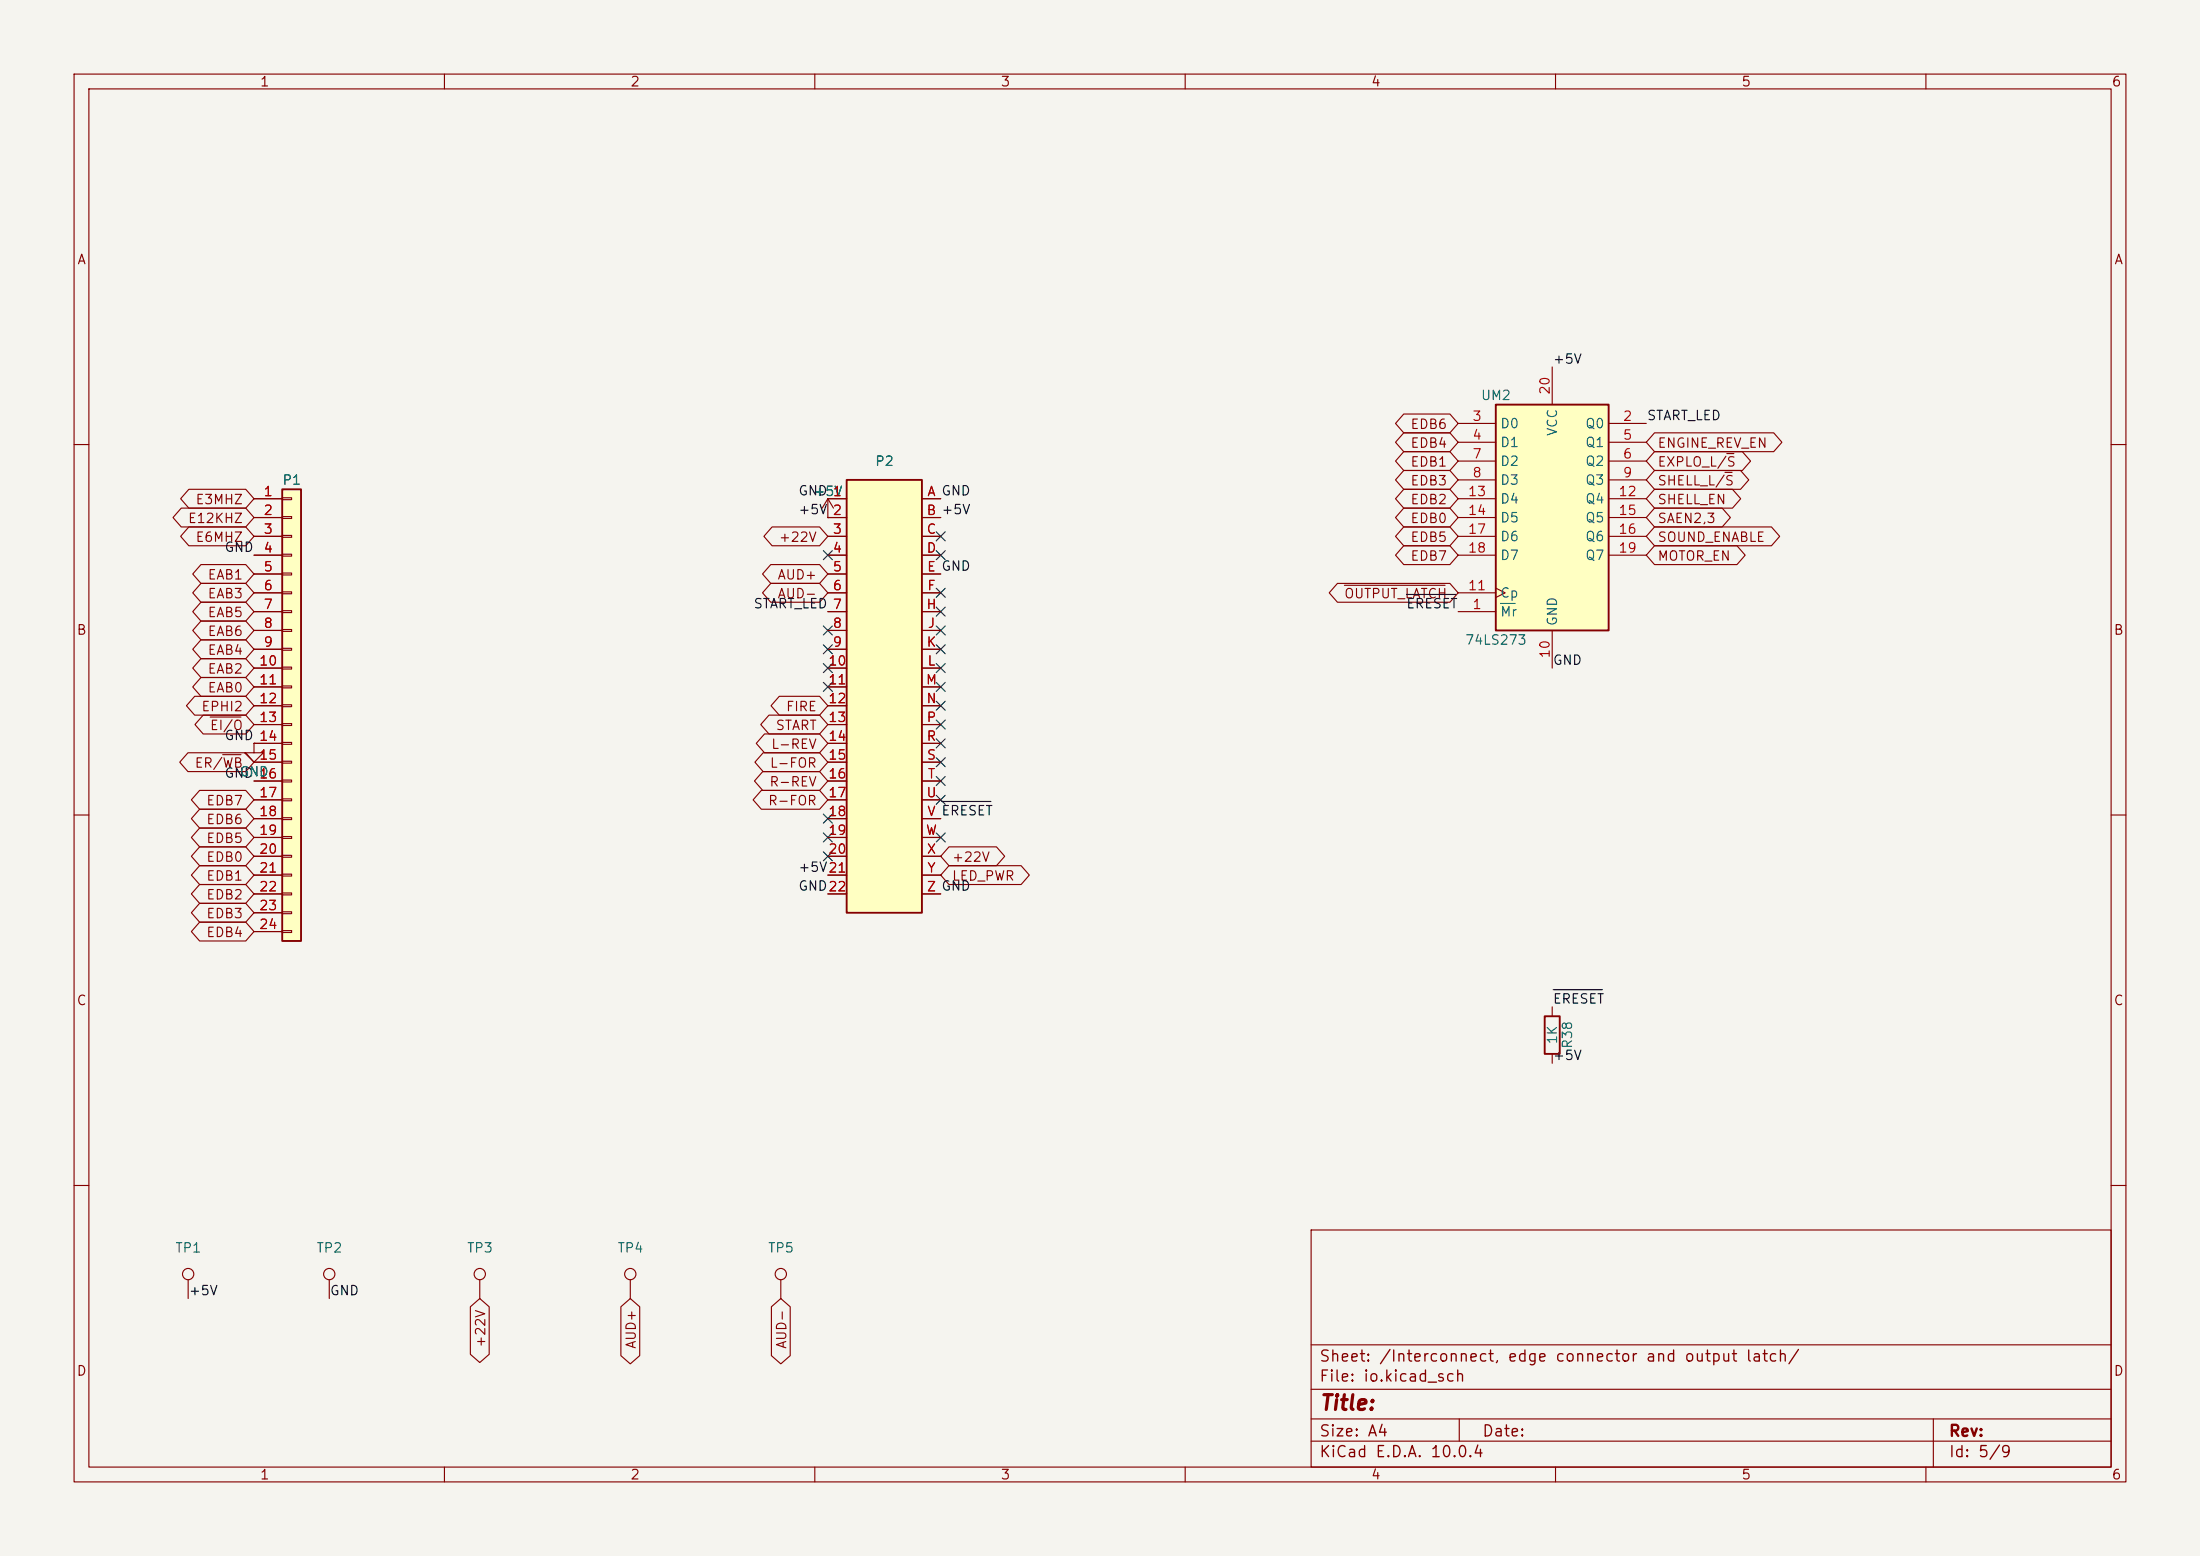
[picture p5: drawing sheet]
<svg xmlns="http://www.w3.org/2000/svg" width="297mm" height="210mm" viewBox="0 0 297 210" stroke-linecap="round" stroke-linejoin="round" font-family="sans-serif">
<path d="M0 0h297v210h-297z" fill="#f5f4ef" stroke="#f5f4ef" stroke-width=".14"/>
<g fill="none" stroke="#840000" stroke-width=".15">
<path d="M10 10h277v190h-277zM12 12h273v186h-273zM60 10v2M110 10v2M160 10v2M210 10v2M260 10v2M10 60h2M285 60h2M10 110h2M285 110h2M10 160h2"/>
<path d="M177 166h108v32h-108zM285 160h2M60 198v2M110 198v2M160 198v2M177 194.5h108M177 191.5h108M177 187.5h108M177 181.5h108M197 191.5v3M210 198v2M260 198v2"/>
<path d="M261 191.5v6.5"/>
</g>
<path d="M38.1 66h2.5v61h-2.5z" fill="#ffffc2"/>
<path d="M38.1 66h2.5v61h-2.5z" fill="none" stroke="#840000" stroke-width=".25"/>
<g fill="none" stroke="#840000" stroke-width=".15">
<path d="M34.3 67.3h3.8M34.3 69.9h3.8M34.3 72.4h3.8M34.3 74.9h3.8M34.3 77.5h3.8M38.1 67.2h1.3v.2h-1.3zM38.1 69.7h1.3v.3h-1.3zM38.1 72.3h1.3v.2h-1.3zM38.1 74.8h1.3v.3h-1.3zM38.1 77.3h1.3v.3h-1.3zM38.1 79.9h1.3v.2h-1.3zM34.3 80h3.8"/>
<path d="M34.3 82.6h3.8M34.3 85.1h3.8M34.3 87.6h3.8M34.3 90.2h3.8M34.3 92.7h3.8M34.3 95.3h3.8M34.3 97.8h3.8M38.1 82.4h1.3v.3h-1.3zM38.1 85h1.3v.2h-1.3zM38.1 87.5h1.3v.3h-1.3zM38.1 90h1.3v.3h-1.3zM38.1 92.6h1.3v.2h-1.3z"/>
<path d="M38.1 95.1h1.3v.3h-1.3zM38.1 97.7h1.3v.2h-1.3zM34.3 100.3h3.8M34.3 102.9h3.8M34.3 105.4h3.8M34.3 108h3.8M34.3 110.5h3.8M34.3 113h3.8M34.3 115.6h3.8M34.3 118.1h3.8M38.1 100.2h1.3v.3h-1.3zM38.1 102.7h1.3v.3h-1.3z"/>
<path d="M38.1 105.3h1.3v.2h-1.3zM38.1 107.8h1.3v.3h-1.3zM38.1 110.4h1.3v.2h-1.3zM38.1 112.9h1.3v.3h-1.3zM38.1 115.4h1.3v.3h-1.3zM38.1 118h1.3v.2h-1.3zM34.3 120.7h3.8M34.3 123.2h3.8M34.3 125.7h3.8M38.1 120.5h1.3v.3h-1.3zM38.1 123.1h1.3v.2h-1.3zM38.1 125.6h1.3v.3h-1.3z"/>
<path d="M25.4 172.7v2.6"/>
<circle cx="25.4" cy="172" r=".76"/>
</g>
<path d="M201.9 54.6h15.3v30.5h-15.3z" fill="#ffffc2"/>
<path d="M201.9 54.6h15.3v30.5h-15.3zM208.5 137.2h2.1v5h-2.1z" fill="none" stroke="#840000" stroke-width=".25"/>
<g fill="none" stroke="#840000" stroke-width=".15">
<path d="M196.8 57.2h5.1M196.8 59.7h5.1M209.5 49.5v5.1M217.2 57.2h5M217.2 59.7h5M111.8 69.9h.1M111.8 67.3l-.8 1.3M111.8 67.3l.7 1.3M111.8 67.3v2.6M196.8 62.2h5.1M196.8 64.8h5.1M196.8 67.3h5.1"/>
<path d="M196.8 69.9h5.1M196.8 72.4h5.1M196.8 74.9h5.1M201.9 79.4l1.3 .6-1.3 .6M217.2 62.2h5M217.2 64.8h5M217.2 67.3h5M217.2 69.9h5M217.2 72.4h5M217.2 74.9h5M196.8 82.6h5.1M196.8 80h5.1"/>
<path d="M209.5 85.1v5.1M34.3 100.3v1.3h1.3l-1.3 1.3-1.3-1.3h1.3M34.3 100.3h.1M209.5 135.9v1.3M209.5 142.2v1.3M44.4 172.7v2.6M64.8 172.7v2.6M85.1 172.7v2.6M105.4 172.7v2.6"/>
<circle cx="44.4" cy="172" r=".76"/>
<circle cx="64.8" cy="172" r=".76"/>
<circle cx="85.1" cy="172" r=".76"/>
<circle cx="105.4" cy="172" r=".76"/>
</g>
<path d="M202.6 81.4h1.9" fill="none" stroke="#006464" stroke-width=".15"/>
<path d="M114.3 64.8h10.2v58.4h-10.2z" fill="#ffffc2"/>
<path d="M114.3 64.8h10.2v58.4h-10.2z" fill="none" stroke="#840000" stroke-width=".25"/>
<g fill="none" stroke="#840000" stroke-width=".15">
<path d="M189.5 58.4h6.2l1.1 1.3-1.1 1.3h-6.2l-1.1-1.3zM189.5 55.9h6.2l1.1 1.3-1.1 1.2h-6.2l-1.1-1.2zM223.4 58.4h16.1l1.1 1.3-1.1 1.3h-16.1l-1.2-1.3zM24.5 68.6h8.7l1.1 1.3-1.1 1.2h-8.7l-1.1-1.2zM25.5 66h7.7l1.1 1.3-1.1 1.3h-7.7l-1.1-1.3zM25.5 71.1h7.7l1.1 1.3-1.1 1.3h-7.7l-1.1-1.3zM27.1 76.2h6.1l1.1 1.3-1.1 1.2h-6.1l-1.1-1.2zM27.1 78.7h6.1l1.1 1.3-1.1 1.3h-6.1l-1.1-1.3zM34.3 67.3h3.8M34.3 69.9h3.8M34.3 72.4h3.8M34.3 74.9h3.8"/>
<path d="M34.3 77.5h3.8M104.1 78.7h6.5l1.2 1.3-1.2 1.3h-6.5l-1.2-1.3zM104.1 76.2h6.5l1.2 1.3-1.2 1.2h-6.5l-1.2-1.2zM104.2 71.1h6.4l1.2 1.3-1.2 1.3h-6.4l-1.1-1.3zM111.8 69.9h.1M111.8 67.3h2.5M111.8 69.9h2.5M111.8 72.4h2.5M111.8 74.9h2.5M111.8 77.5h2.5M124.5 67.3h2.5M124.5 69.9h2.5"/>
<path d="M124.5 72.4h2.5M124.5 74.9h2.5M124.5 77.5h2.5M180.6 78.7h15.1l1.1 1.3-1.1 1.3h-15.1l-1.2-1.3zM181.5 79h13.6M189.5 68.6h6.2l1.1 1.3-1.1 1.2h-6.2l-1.1-1.2zM189.5 73.7h6.2l1.1 1.2-1.1 1.3h-6.2l-1.1-1.3zM189.5 71.1h6.2l1.1 1.3-1.1 1.3h-6.2l-1.1-1.3zM189.5 63.5h6.2l1.1 1.3-1.1 1.2h-6.2l-1.1-1.2zM189.5 66h6.2l1.1 1.3-1.1 1.3h-6.2l-1.1-1.3zM189.5 61h6.2l1.1 1.2-1.1 1.3h-6.2l-1.1-1.3zM223.4 71.1h15.7l1.2 1.3-1.2 1.3h-15.7l-1.2-1.3z"/>
<path d="M223.4 63.5h11.6l1.1 1.3-1.1 1.2h-11.6l-1.2-1.2zM223.4 66h10.5l1.1 1.3-1.1 1.3h-10.5l-1.2-1.3zM223.4 68.6h9.1l1.1 1.3-1.1 1.2h-9.1l-1.2-1.2zM223.4 73.7h11.1l1.1 1.2-1.1 1.3h-11.1l-1.2-1.3zM223.4 61h11.8l1.1 1.2-1.1 1.3h-11.8l-1.2-1.3zM232.9 63.8h.9M233.1 61.2h1M26.3 94h6.9l1.1 1.3-1.1 1.2h-6.9l-1.1-1.2zM27.1 91.4h6.1l1.1 1.3-1.1 1.3h-6.1l-1.1-1.3zM27.1 88.9h6.1l1.1 1.3-1.1 1.2h-6.1l-1.1-1.2zM27.1 86.4h6.1l1.1 1.2-1.1 1.3h-6.1l-1.1-1.3zM27.1 81.3h6.1l1.1 1.3-1.1 1.2h-6.1l-1.1-1.2z"/>
<path d="M27.1 83.8h6.1l1.1 1.3-1.1 1.3h-6.1l-1.1-1.3zM27.4 96.5h5.8l1.1 1.3-1.1 1.3h-5.8l-1.1-1.3zM28.4 96.8h4.1M34.3 80h3.8M34.3 82.6h3.8M34.3 85.1h3.8M34.3 87.6h3.8M34.3 90.2h3.8M34.3 92.7h3.8M34.3 95.3h3.8M34.3 97.8h3.8M103.2 99.1h7.4l1.2 1.2-1.2 1.3h-7.4l-1.1-1.3z"/>
<path d="M103.8 96.5h6.8l1.2 1.3-1.2 1.3h-6.8l-1.1-1.3zM105.2 94h5.4l1.2 1.3-1.2 1.2h-5.4l-1.1-1.2zM111.8 80h2.5M111.8 82.6h2.5M111.8 85.1h2.5M111.8 87.6h2.5M111.8 90.2h2.5M111.8 92.7h2.5M111.8 95.3h2.5M111.8 97.8h2.5M124.5 80h2.5M124.5 82.6h2.5"/>
<path d="M124.5 85.1h2.5M124.5 87.6h2.5M124.5 90.2h2.5M124.5 92.7h2.5M124.5 95.3h2.5M124.5 97.8h2.5M25.4 101.6h7.8l1.1 1.3-1.1 1.2h-7.8l-1.1-1.2zM26.9 109.2h6.3l1.1 1.3-1.1 1.3h-6.3l-1.1-1.3zM26.9 111.8h6.3l1.1 1.2-1.1 1.3h-6.3l-1.1-1.3zM26.9 114.3h6.3l1.1 1.3-1.1 1.2h-6.3l-1.1-1.2zM26.9 119.4h6.3l1.1 1.3-1.1 1.2h-6.3l-1.1-1.2zM26.9 116.8h6.3l1.1 1.3-1.1 1.3h-6.3l-1.1-1.3z"/>
<path d="M26.9 106.7h6.3l1.1 1.3-1.1 1.2h-6.3l-1.1-1.2zM30.1 101.9h2.4M34.3 100.3h.1M34.3 100.3h3.8M34.3 102.9h3.8M34.3 105.4h3.8M34.3 108h3.8M34.3 110.5h3.8M34.3 113h3.8M34.3 115.6h3.8M34.3 118.1h3.8M102.8 106.7h7.8l1.2 1.3-1.2 1.2h-7.8l-1.1-1.2z"/>
<path d="M103 104.1h7.6l1.2 1.3-1.2 1.3h-7.6l-1.1-1.3zM103 101.6h7.6l1.2 1.3-1.2 1.2h-7.6l-1.1-1.2zM111.8 100.3h2.5M111.8 102.9h2.5M111.8 105.4h2.5M111.8 108h2.5M111.8 110.5h2.5M111.8 113h2.5M111.8 115.6h2.5M111.8 118.1h2.5M124.5 100.3h2.5M124.5 102.9h2.5"/>
<path d="M124.5 105.4h2.5M124.5 108h2.5M124.5 110.5h2.5M124.5 113h2.5M124.5 115.6h2.5M124.5 118.1h2.5M128.1 114.3h6.4l1.1 1.3-1.1 1.2h-6.4l-1.1-1.2zM128.1 116.8h9.8l1.1 1.3-1.1 1.3h-9.8l-1.1-1.3zM26.9 124.5h6.3l1.1 1.2-1.1 1.3h-6.3l-1.1-1.3zM26.9 121.9h6.3l1.1 1.3-1.1 1.3h-6.3l-1.1-1.3zM34.3 120.7h3.8M34.3 123.2h3.8"/>
<path d="M34.3 125.7h3.8M111.8 120.7h2.5M124.5 120.7h2.5M63.5 176.4l1.3-1.1 1.2 1.1v6.4l-1.2 1.1-1.3-1.1zM83.8 176.4l1.3-1.1 1.3 1.1v6.6l-1.3 1.1-1.3-1.1zM104.1 176.4l1.3-1.1 1.3 1.1v6.6l-1.3 1.1-1.3-1.1z"/>
</g>
<path d="M189.9 80.2h6.6M127.1 108.2h6.7M209.7 133.6h6.6" fill="none" stroke="#0f0f0f" stroke-width=".15"/>
<g fill="none" stroke="#000084" stroke-width=".15">
<path d="M111.2 74.3l1.2 1.2M112.4 74.3l-1.2 1.2M126.4 79.4l1.2 1.2M126.4 74.3l1.2 1.2M126.4 71.8l1.2 1.2M127.6 74.3l-1.2 1.2M127.6 71.8l-1.2 1.2M127.6 79.4l-1.2 1.2M111.2 89.6l1.2 1.2M111.2 87l1.2 1.2M111.2 92.1l1.2 1.2M111.2 84.5l1.2 1.2"/>
<path d="M112.4 89.6l-1.2 1.2M112.4 87l-1.2 1.2M112.4 92.1l-1.2 1.2M112.4 84.5l-1.2 1.2M126.4 99.7l1.2 1.2M126.4 97.2l1.2 1.2M126.4 94.6l1.2 1.3M126.4 92.1l1.2 1.2M126.4 89.6l1.2 1.2M126.4 87l1.2 1.2M126.4 84.5l1.2 1.2M126.4 81.9l1.2 1.3"/>
<path d="M127.6 99.7l-1.2 1.2M127.6 97.2l-1.2 1.2M127.6 94.6l-1.2 1.3M127.6 92.1l-1.2 1.2M127.6 89.6l-1.2 1.2M127.6 87l-1.2 1.2M127.6 84.5l-1.2 1.2M127.6 81.9l-1.2 1.3M111.2 115l1.2 1.2M111.2 112.4l1.2 1.2M111.2 109.9l1.2 1.2M112.4 115l-1.2 1.2"/>
<path d="M112.4 112.4l-1.2 1.2M112.4 109.9l-1.2 1.2M126.4 102.3l1.2 1.2M126.4 104.8l1.2 1.2M126.4 107.3l1.2 1.3M126.4 112.4l1.2 1.2M127.6 102.3l-1.2 1.2M127.6 104.8l-1.2 1.2M127.6 107.3l-1.2 1.3M127.6 112.4l-1.2 1.2"/>
</g>
<text font-size="2" fill="#840000" x="178" y="190.8">Title:</text>
<g font-size="1.5" fill="#840000">
<text x="178" y="184.2">Sheet: /Interconnect, edge connector and output latch/</text>
<text x="178" y="186.9">File: io.kicad_sch</text>
<text x="178" y="197.1">KiCad E.D.A. 10.0.4</text>
<text x="178" y="194.3">Size: A4</text>
<text x="200" y="194.3">Date:</text>
<text x="263" y="194.3">Rev:</text>
<text x="263" y="197.1">Id: 5/9</text>
</g>
<g font-size="1.3" fill="#840000">
<text x="35" y="12">1</text>
<text x="85" y="12">2</text>
<text x="135" y="12">3</text>
<text x="185" y="12">4</text>
<text x="235" y="12">5</text>
<text x="285" y="12">6</text>
<text x="10.3" y="36">A</text>
<text x="285.3" y="36">A</text>
<text x="190.3" y="58.2">EDB6</text>
<text x="190.3" y="65.8">EDB3</text>
<text x="190.3" y="63.3">EDB1</text>
<text x="190.3" y="60.8">EDB4</text>
<text x="223.7" y="65.8">SHELL_L/S</text>
<text x="223.7" y="63.3">EXPLO_L/S</text>
<text x="223.7" y="60.8">ENGINE_REV_EN</text>
<text x="25.3" y="70.9">E12KHZ</text>
<text x="26.3" y="68.4">E3MHZ</text>
<text x="190.3" y="70.9">EDB0</text>
<text x="190.3" y="68.4">EDB2</text>
<text x="223.7" y="68.4">SHELL_EN</text>
<text x="223.7" y="70.9">SAEN2,3</text>
<text x="26.3" y="73.5">E6MHZ</text>
<text x="105" y="73.5">+22V</text>
<text x="190.3" y="76">EDB7</text>
<text x="190.3" y="73.5">EDB5</text>
<text x="223.7" y="73.5">SOUND_ENABLE</text>
<text x="223.7" y="76">MOTOR_EN</text>
<text x="27.9" y="78.5">EAB1</text>
<text x="27.9" y="81.1">EAB3</text>
<text x="27.9" y="83.6">EAB5</text>
<text x="104.9" y="81.1">AUD-</text>
<text x="104.9" y="78.5">AUD+</text>
<text x="181.4" y="81.1">OUTPUT_LATCH</text>
<text x="10.3" y="86">B</text>
<text x="27.9" y="88.7">EAB4</text>
<text x="27.9" y="86.2">EAB6</text>
<text x="285.3" y="86">B</text>
<text x="27.9" y="93.8">EAB0</text>
<text x="27.9" y="91.2">EAB2</text>
<text x="27.1" y="96.3">EPHI2</text>
<text x="28.2" y="98.9">EI/O</text>
<text x="104" y="101.4">L-REV</text>
<text x="104.6" y="98.9">START</text>
<text x="106" y="96.3">FIRE</text>
<text x="26.2" y="103.9">ER/WB</text>
<text x="103.8" y="106.5">R-REV</text>
<text x="103.8" y="103.9">L-FOR</text>
<text x="27.8" y="111.6">EDB6</text>
<text x="27.8" y="109">EDB7</text>
<text x="103.6" y="109">R-FOR</text>
<text x="27.8" y="114.1">EDB5</text>
<text x="27.8" y="116.6">EDB0</text>
<text x="27.8" y="119.2">EDB1</text>
<text x="128.4" y="116.6">+22V</text>
<text x="128.4" y="119.2">LED_PWR</text>
<text x="27.8" y="124.3">EDB3</text>
<text x="27.8" y="121.7">EDB2</text>
<text x="27.8" y="126.8">EDB4</text>
<text x="10.3" y="136">C</text>
<text x="285.3" y="136">C</text>
<text x="10.3" y="186">D</text>
<text x="65.8" y="182" transform="rotate(-90 65.8 182)">+22V</text>
<text x="86.2" y="182.2" transform="rotate(-90 86.2 182.2)">AUD+</text>
<text x="106.5" y="182.2" transform="rotate(-90 106.5 182.2)">AUD-</text>
<text x="285.3" y="186">D</text>
<text x="35" y="200">1</text>
<text x="85" y="200">2</text>
<text x="135" y="200">3</text>
<text x="185" y="200">4</text>
<text x="235" y="200">5</text>
<text x="285" y="200">6</text>
</g>
<g font-size="1.3" fill="#a90000">
<text x="209.5" y="53.4" transform="rotate(-90 209.5 53.4)">20</text>
<text x="198.7" y="57.1">3</text>
<text x="198.7" y="59.7">4</text>
<text x="219" y="57.1">2</text>
<text x="219" y="59.7">5</text>
<text x="198.7" y="62.2">7</text>
<text x="198.7" y="64.7">8</text>
<text x="219" y="62.2">6</text>
<text x="219" y="64.7">9</text>
<text x="35.5" y="67.3">1</text>
<text x="35.5" y="69.8">2</text>
<text x="112.3" y="69.8">2</text>
<text x="112.3" y="67.3">1</text>
<text x="125" y="69.8">B +5V</text>
<text x="125" y="69.8">B</text>
<text x="125.1" y="67.3">A GND</text>
<text x="125.1" y="67.3">A</text>
<text x="198.1" y="67.3">13</text>
<text x="198.1" y="69.8">14</text>
<text x="218.4" y="67.3">12</text>
<text x="218.4" y="69.8">15</text>
<text x="35.5" y="72.4">3</text>
<text x="35.5" y="74.9">4</text>
<text x="35.5" y="77.4">5</text>
<text x="112.3" y="72.4">3</text>
<text x="112.3" y="74.9">4</text>
<text x="112.3" y="77.4">5</text>
<text x="125" y="72.4">C</text>
<text x="125" y="74.9">D</text>
<text x="125.1" y="77.4">E GND</text>
<text x="125.1" y="77.4">E</text>
<text x="198.1" y="72.4">17</text>
<text x="198.1" y="74.9">18</text>
<text x="218.4" y="72.4">16</text>
<text x="218.4" y="74.9">19</text>
<text x="35.5" y="80">6</text>
<text x="35.5" y="82.5">7</text>
<text x="112.3" y="80">6</text>
<text x="112.3" y="82.5">7</text>
<text x="125" y="82.5">H</text>
<text x="125.1" y="80">F</text>
<text x="198.1" y="80">11</text>
<text x="198.7" y="82.5">1</text>
<text x="35.5" y="85.1">8</text>
<text x="35.5" y="87.6">9</text>
<text x="112.3" y="85.1">8</text>
<text x="112.3" y="87.6">9</text>
<text x="125" y="87.6">K</text>
<text x="125.1" y="85.1">J</text>
<text x="209.5" y="88.9" transform="rotate(-90 209.5 88.9)">10</text>
<text x="34.9" y="90.1">10</text>
<text x="34.9" y="92.7">11</text>
<text x="34.9" y="95.2">12</text>
<text x="111.7" y="90.1">10</text>
<text x="111.7" y="92.7">11</text>
<text x="111.7" y="95.2">12</text>
<text x="124.9" y="92.7">M</text>
<text x="125" y="95.2">N</text>
<text x="125.1" y="90.1">L</text>
<text x="34.9" y="97.8">13</text>
<text x="34.9" y="100.3">14</text>
<text x="111.7" y="97.8">13</text>
<text x="111.7" y="100.3">14</text>
<text x="125" y="97.8">P</text>
<text x="125" y="100.3">R</text>
<text x="34.9" y="102.8">15</text>
<text x="34.9" y="107.9">17</text>
<text x="34.9" y="105.4">16</text>
<text x="111.7" y="102.8">15</text>
<text x="111.7" y="105.4">16</text>
<text x="111.7" y="107.9">17</text>
<text x="125" y="107.9">U</text>
<text x="125" y="102.8">S</text>
<text x="125.1" y="105.4">T</text>
<text x="34.9" y="110.5">18</text>
<text x="34.9" y="113">19</text>
<text x="111.7" y="110.5">18</text>
<text x="111.7" y="113">19</text>
<text x="124.9" y="113">W</text>
<text x="125.1" y="110.5">V ERESET</text>
<text x="125.1" y="110.5">V</text>
<text x="34.9" y="115.5">20</text>
<text x="34.9" y="118.1">21</text>
<text x="111.7" y="115.5">20</text>
<text x="111.7" y="118.1">21</text>
<text x="125" y="115.5">X</text>
<text x="125.1" y="118.1">Y</text>
<text x="34.9" y="120.6">22</text>
<text x="34.9" y="123.2">23</text>
<text x="34.9" y="125.7">24</text>
<text x="111.7" y="120.6">22</text>
<text x="125" y="120.6">Z GND</text>
<text x="125" y="120.6">Z</text>
</g>
<g font-size="1.3" fill="#0f0f0f">
<text x="209.5" y="49.4">+5V</text>
<text x="222.2" y="57">START_LED</text>
<text x="107.7" y="69.7">+5V</text>
<text x="107.7" y="67.2">GND 1</text>
<text x="30.2" y="74.8">GND</text>
<text x="101.6" y="82.4">START_LED 7</text>
<text x="189.8" y="82.4">ERESET</text>
<text x="209.5" y="90">GND</text>
<text x="30.2" y="100.2">GND 14</text>
<text x="30.2" y="105.3">GND 16</text>
<text x="107.7" y="118">+5V21</text>
<text x="107.7" y="120.5">GND22</text>
<text x="209.5" y="135.8">ERESET</text>
<text x="209.5" y="143.4">+5V</text>
<text x="25.4" y="175.1">+5V</text>
<text x="44.4" y="175.1">GND</text>
</g>
<g font-size="1.3" fill="#006464">
<text x="199.8" y="54.3">UM2</text>
<text x="202.4" y="58.1">D0</text>
<text x="210.5" y="58.9" transform="rotate(-90 210.5 58.9)">VCC</text>
<text x="213.9" y="58.1">Q0</text>
<text x="38" y="65.7">P1</text>
<text x="118" y="63.2">P2</text>
<text x="202.4" y="60.7">D1</text>
<text x="202.4" y="63.2">D2</text>
<text x="202.4" y="65.7">D3</text>
<text x="213.9" y="60.7">Q1</text>
<text x="213.9" y="63.2">Q2</text>
<text x="213.9" y="65.7">Q3</text>
<text x="109.7" y="67.3">+5V</text>
<text x="202.4" y="68.3">D4</text>
<text x="202.4" y="70.8">D5</text>
<text x="213.9" y="68.3">Q4</text>
<text x="213.9" y="70.8">Q5</text>
<text x="202.4" y="73.4">D6</text>
<text x="202.4" y="75.9">D7</text>
<text x="213.9" y="73.4">Q6</text>
<text x="213.9" y="75.9">Q7</text>
<text x="202.4" y="83.5">Mr</text>
<text x="202.4" y="81">Cp</text>
<text x="197.7" y="87.3">74LS273</text>
<text x="210.5" y="84.6" transform="rotate(-90 210.5 84.6)">GND</text>
<text x="32.3" y="105.1">GND</text>
<text x="210.5" y="141" transform="rotate(-90 210.5 141)">1K</text>
<text x="212.6" y="141.6" transform="rotate(-90 212.6 141.6)">R38</text>
<text x="23.6" y="169.4">TP1</text>
<text x="42.6" y="169.4">TP2</text>
<text x="62.9" y="169.4">TP3</text>
<text x="83.3" y="169.4">TP4</text>
<text x="103.6" y="169.4">TP5</text>
</g>
</svg>
